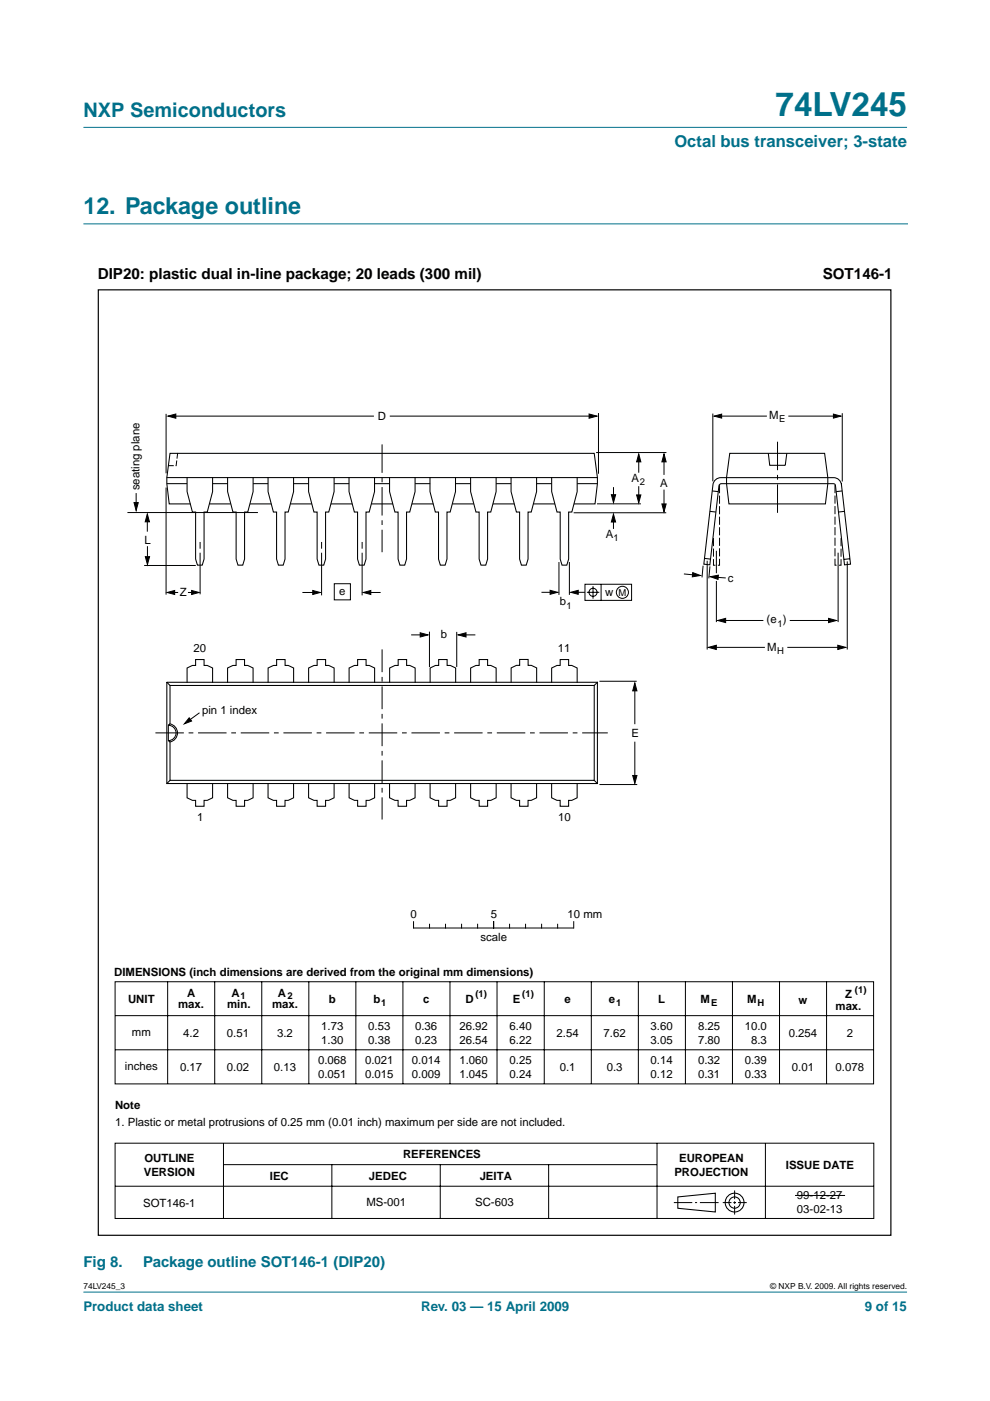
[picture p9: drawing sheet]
<svg xmlns="http://www.w3.org/2000/svg" width="210mm" height="297mm" viewBox="0 0 210 297" stroke-linecap="round" stroke-linejoin="round" font-family="sans-serif">
<g fill="#00708a" stroke="#00708a" stroke-width=".21">
<path d="M17.7 273.9h174.6z"/>
<path d="M17.7 27h174.6z"/>
</g>
<path d="M17.7 47.5h174.7" fill="none" stroke="#00708a" stroke-width=".21"/>
<g fill="none" stroke="#000" stroke-width=".21">
<path d="M35.2 87.7v12.7M36 88.2h43.3M82.6 88.2h42.9M126.4 95.9h14.9M126.9 87.6v12.8M135.4 97v3.2M140.8 96.6v4.1M151.1 87.7v14.3M152.1 88.2h10.5M167.1 88.2h10.4M178.6 87.6v14.5M27 108.7h27.7"/>
<path d="M28.9 104.5v2.7M30.6 119.9h10.9M31.2 110v2.7M31.3 115.8v3.2M35.2 103.4v22.7M42.4 114.9v1.4M42.4 117.2v8.8M68.2 114.9v1.4M68.2 117.2v9M76.8 114.9v1.4M76.8 117.2v9M118.5 119.2v6.9"/>
<path d="M120.7 119.2v6.9M126.6 106.8h9.3M130.1 109.8v2.3M130.1 103.3v2.5M135.4 103.1v3M140.8 103.8v4.3M141.3 108.7h-19.7M149.1 119.9l-.3 2.5M149.9 118.9v18.8M151.9 116.8v4.7M177.7 117.2v14.7M179.6 119v18.7"/>
<path d="M36.3 125.6h1.5M39.9 125.6h1.6M64.1 125.6h3M70.9 123.8h3.4v3.4h-3.4zM77.8 125.6h2.9M87.2 134.6h2.8M91.1 133.9v7.5M96.8 134v7.4M97.9 134.6h2.9M114.8 125.6h2.6M121.9 125.6h2.1M124 123.9h9.9v3.4h-9.9z"/>
<path d="M124.4 125.6h2.7M125.7 124.3v2.6M127.4 123.9v3.4M145 121.7l2.7 .2M150.5 120.1l-.2 2.5M151.1 137.3h11.1M151.2 122.3l2.7 .2M151.9 123.2v8.7M153 131.6h8.8M166.9 137.3h11.2M167.4 131.6h9.1M35.7 153.8a1.63 1.63 0 0 1 1.6 1.6 1.63 1.63 0 0 1-1.6 1.6z"/>
<path d="M35.7 153.8l.2-.3a1.85 1.85 0 0 1 1.7 1.9 1.85 1.85 0 0 1-1.7 1.8l-.2-.2M42.3 151.1l-2.5 1.9M127.1 144.4h7.9M134.6 145.9v7.6M134.6 157.2v7.9M127.1 166.3h8M87.7 195.4v1.4M87.7 196.8h33.8M91.1 196v.8M94.5 196v.8M97.9 196v.8M101.3 196v.8"/>
<path d="M104.6 195.4v1.4M104.7 195.4v1.4M108 196v.8M111.4 196v.8M114.8 196v.8M118.2 196v.8M121.6 195.4v1.4M24.4 208.1h160.8v21.7h-160.8zM24.4 215.3h160.8M35.5 208.1v21.7M45.5 208.1v21.7M55.5 208.1v21.7"/>
<path d="M65.5 208.1v21.7M75.5 208.1v21.7M85.4 208.1v21.7M95.4 208.1v21.7M105.4 208.1v21.7M115.4 208.1v21.7M125.4 208.1v21.7M135.3 208.1v21.7M145.3 208.1v21.7M155.3 208.1v21.7M165.3 208.1v21.7M175.3 208.1v21.7"/>
<path d="M24.4 222.6h160.8M24.4 242.4h160.9v15.9h-160.9zM24.4 251.5h160.9M47.4 242.4v15.9M47.4 246.9h91.9M70.4 246.9v11.4M93.3 246.9v11.4M116.3 246.9v11.4M139.3 242.4v15.9M142.9 255h3.9M147.4 255h.4M148.4 255h4"/>
<path d="M153.2 255h1.9M155.5 255h.5M155.8 252.4v1.8M155.8 254.7v.5M155.8 255.7v1.8M156.5 255h1.8M162.3 242.4v15.9M168.6 253.5h10.6"/>
<circle cx="125.7" cy="125.6" r=".85"/>
<circle cx="132" cy="125.6" r="1.28"/>
</g>
<g fill="none" stroke="#000" stroke-width=".22">
<path d="M154.7 96.1h20.1l.7 5.2v1.2l-.5 4.3h-20.5l-.5-4.3v-1.2zM162.9 96.1l.3 2.6h3.3l.3-2.6M35.4 102.5h4.3M35.4 101.3h91.2M39.7 101.3v2.9l1.1 4.4h.7v9.9l.4 1.3h1l.4-1.3v-9.9h.6l1.2-4.4v-2.9M40.4 106.8h-4.5l-.5-4.3v-1.2l.6-5.2h90l.7 5.2v1.2l-.5 4.3h-4.5M44.4 106.8h4.5M45.1 102.5h3.2M48.3 101.3v2.9l1.1 4.4h.7v9.9l.4 1.3h1l.4-1.3v-9.9h.6l1.2-4.4v-2.9M53 106.8h4.5M53.7 102.5h3.1M56.8 101.3v2.9l1.2 4.4h.6v9.9l.4 1.3h1l.4-1.3v-9.9h.7l1.1-4.4v-2.9"/>
<path d="M61.6 106.8h4.5M62.3 102.5h3.1M65.4 101.3v2.9l1.2 4.4h.6v9.9l.4 1.3h1l.4-1.3v-9.9h.7l1.1-4.4v-2.9M70.2 106.8h4.5M70.8 102.5h3.2M74 101.3v2.9l1.1 4.4h.7v9.9l.4 1.3h1l.4-1.3v-9.9h.7l1.1-4.4v-2.9M78.7 106.8h4.6M79.4 102.5h3.2M82.6 101.3v2.9l1.1 4.4h.7v9.9l.4 1.3h1l.4-1.3v-9.9h.7l1.1-4.4v-2.9M87.3 106.8h4.6M88 102.5h3.2M91.2 101.3v2.9l1.1 4.4h.7v9.9l.4 1.3h1l.4-1.3v-9.9h.6l1.2-4.4v-2.9"/>
<path d="M95.9 106.8h4.6M96.6 102.5h3.2M99.8 101.3v2.9l1.1 4.4h.7v9.9l.4 1.3h1l.4-1.3v-9.9h.7l1.1-4.4v-2.9M104.5 106.8h4.5M105.2 102.5h3.2M108.4 101.3v2.9l1.1 4.4h.7v9.9l.4 1.3h1l.4-1.3v-9.9h.6l1.2-4.4v-2.9M113.1 106.8h4.6M113.8 102.5h3.2M117 101.3v2.9l1.1 4.4h.7v9.9l.4 1.3h1l.4-1.3v-9.9h.6l1.2-4.4v-2.9M122.4 102.5h4.3M149.4 118.4l1.2 .1M150.5 108.4l1.3 .2"/>
<path d="M151 104.1l1.3 .1M151.6 101.9l.8-.6h.5h23.9a1.66 1.66 0 0 1 1.6 1.5l1.9 16.8-1.2 .2-2-16.8-.2-.4-24-.1-.2 .1-.3 .4-1.9 16.8-1.3-.2 2-16.8zM178.6 104.1l-1.3 .1M179.1 108.4l-1.3 .2M180.2 118.5l-1.3 .1M35.4 144.7h91.3v21.4h-91.3zM35.4 144.7l.6 .6M36 153.4v-8.1h90v20.1h-90v-8.1M39.7 144.7v-3.1l1.1-.5h.7v-1.3h1.8v1.3h.6l1.2 .5v3.1M48.2 144.7v-3.1l1.2-.5h.7v-1.3h1.8v1.3h.6l1.2 .5v3.1M56.8 144.7v-3.1l1.2-.5h.7v-1.3h1.7v1.3h.7l1.2 .5v3.1M65.4 144.7v-3.1l1.2-.5h.6v-1.3h1.8v1.3h.7l1.1 .5v3.1"/>
<path d="M74 144.7v-3.1l1.2-.5h.6v-1.3h1.8v1.3h.7l1.1 .5v3.1M82.6 144.7v-3.1l1.1-.5h.7v-1.3h1.8v1.3h.7l1.1 .5v3.1M91.2 144.7v-3.1l1.1-.5h.7v-1.3h1.8v1.3h.7l1.1 .5v3.1M99.8 144.7v-3.1l1.1-.5h.7v-1.3h1.8v1.3h.7l1.1 .5v3.1M108.4 144.6v-3l1.1-.5h.7v-1.3h1.8v1.3h.7l1.1 .5v3M117 144.7v-3.1l1.1-.5h.7v-1.3h1.8v1.3h.6l1.2 .5v3.1M126.7 144.7l-.7 .6M36 165.4l-.6 .7M39.7 166.1v3.1l1.1 .5h.7v1.2h1.8v-1.2h.6l1.2-.5v-3.1M48.3 166.1v3.1l1.1 .5h.7v1.2h1.8v-1.2h.6l1.2-.5v-3.1M56.8 166.1v3.1l1.2 .5h.6v1.2h1.8v-1.2h.7l1.1-.5v-3.1M65.4 166.1v3.1l1.2 .5h.6v1.2h1.8v-1.2h.7l1.1-.5v-3.1"/>
<path d="M74 166.1v3.1l1.2 .5h.6v1.2h1.8v-1.2h.7l1.1-.5v-3.1M82.6 166.1v3.1l1.1 .5h.7v1.2h1.8v-1.2h.7l1.1-.5v-3.1M91.2 166.1v3.1l1.1 .5h.7v1.2h1.8v-1.2h.7l1.1-.5v-3.1M99.8 166.1v3.1l1.1 .5h.7v1.2h1.8v-1.2h.7l1.1-.5v-3.1M108.4 166.1v3.1l1.1 .5h.7v1.2h1.8v-1.2h.6l1.2-.5v-3.1M117 166.1v3.1l1.1 .5h.7v1.2h1.8v-1.2h.6l1.2-.5v-3.1M126 165.4l.7 .7M143.7 253.8l8-.8v4l-8-.8z"/>
<circle cx="155.8" cy="255" r="1.2"/>
<circle cx="155.8" cy="255" r="1.99"/>
</g>
<g fill="#000" stroke="#000" stroke-width=".21">
<path d="M35.6 88.2l1.7-.4v.9zM124.9 87.8l1.7 .4-1.7 .5zM135.4 96.2l.5 1.7h-.9zM140.8 96.2l.4 1.7h-.9zM151.4 88.2l1.6-.4v.8zM176.7 87.8l1.6 .4-1.6 .4zM28.4 106.6h.9l-.4 1.6zM31.2 109l.5 1.6h-.9zM30.8 118h.9l-.4 1.7zM130.1 109l.4 1.7h-.9zM129.6 104.9h.9l-.4 1.7zM135 104.9h.9l-.5 1.7z"/>
<path d="M140.3 106.8h.9l-.4 1.7zM35.4 125.6l1.6-.4v.8zM40.6 125.2l1.6 .4-1.6 .4zM66.3 125.2l1.6 .4-1.6 .4zM77 125.6l1.6-.4v.8zM89.1 134.2l1.7 .4-1.7 .5zM97.1 134.6l1.7-.4v.9zM116.6 125.2l1.6 .4-1.6 .4zM121 125.6l1.6-.4v.8zM146.9 121.4l1.6 .6-1.7 .3zM150.2 137.3l1.7-.5v.9zM150.6 122.3l1.7-.4-.1 .9z"/>
<path d="M152.2 131.6l1.7-.5v.9zM175.7 131.1l1.6 .5-1.6 .4zM177.6 136.8l1.7 .5-1.7 .4zM40.1 152.2l.5 .7-1.5 .6zM134.6 144.8l.4 1.7h-.9zM134.1 164.4h.9l-.4 1.7z"/>
</g>
<path d="M81 94.2v22.9M164.9 93.7v15.6M32.9 155.4h96" fill="none" stroke="#000" stroke-width=".21" stroke-dasharray="6 1 1 1" stroke-linecap="butt"/>
<path d="M81 137.7v36.1" fill="none" stroke="#000" stroke-width=".21" stroke-dasharray="4.8 1 1 1" stroke-linecap="butt"/>
<path d="M37.7 96.1l-.4 2.6h-1.6" fill="none" stroke="#000" stroke-width=".21" stroke-dasharray="1 .6"/>
<path d="M152.6 103v16.8h-1.3v-6.3M177 102.9v16.9h1.3v-6.3" fill="none" stroke="#000" stroke-width=".21" stroke-dasharray="1.5 .7"/>
<path d="M20.8 61.5h168.1v200.4h-168.1z" fill="none" stroke="#000" stroke-width=".25"/>
<text font-size="7.1" fill="#00708a" x="164.5" y="24.7">74LV245</text>
<text font-size="4.9" fill="#00708a" x="17.7" y="45.5">12. Package outline</text>
<text font-size="4.2" fill="#00708a" x="17.7" y="24.9">NXP Semiconductors</text>
<text font-size="3.5" fill="#00708a" x="143" y="31.1">Octal bus transceiver; 3-state</text>
<g font-size="3.2">
<text x="20.7" y="59.1">DIP20: plastic dual in-line package; 20 leads (300 mil)</text>
<text x="174.4" y="59.1">SOT146-1</text>
</g>
<g font-size="3.2" fill="#00708a">
<text x="17.7" y="268.7">Fig 8.</text>
<text x="30.4" y="268.7">Package outline SOT146-1 (DIP20)</text>
</g>
<g font-size="2.8" fill="#00708a">
<text x="17.7" y="278">Product data sheet</text>
<text x="89.3" y="278">Rev. 03 — 15 April 2009</text>
<text x="183.4" y="278">9 of 15</text>
</g>
<g font-size="2.4">
<text x="80.1" y="89">D</text>
<text x="163.1" y="88.9">M</text>
<text x="29.6" y="104" transform="rotate(-90 29.6 104)">seating plane</text>
<text x="133.9" y="102.3">A</text>
<text x="139.9" y="103.3">A</text>
<text x="30.6" y="115.2">L</text>
<text x="128.4" y="114.1">A</text>
<text x="154.3" y="123.3">c</text>
<text x="38.1" y="126.5">Z</text>
<text x="71.9" y="126.2">e</text>
<text x="118.7" y="128.3">b</text>
<text x="128.3" y="126.3">w</text>
<text x="93.5" y="135.2">b</text>
<text x="162.5" y="132.1">(e )</text>
<text x="41.1" y="138.3">20</text>
<text x="118.3" y="138.2">11</text>
<text x="162.7" y="138.1">M</text>
<text x="42.9" y="151.5">pin 1 index</text>
<text x="133.9" y="156.2">E</text>
<text x="41.8" y="174">1</text>
<text x="118.3" y="174.2">10</text>
<text x="87" y="194.7">0</text>
<text x="104.1" y="194.7">5</text>
<text x="120.4" y="194.7">10 mm</text>
<text x="101.9" y="199.4">scale</text>
<text x="24.2" y="207">DIMENSIONS (inch dimensions are derived from the original mm dimensions)</text>
<text x="27.2" y="212.7">UNIT</text>
<text x="37.8" y="213.8">max.</text>
<text x="39.7" y="211.4">A</text>
<text x="48.2" y="213.8">min.</text>
<text x="49.1" y="211.4">A</text>
<text x="57.7" y="213.8">max.</text>
<text x="58.9" y="211.4">A</text>
<text x="69.7" y="212.7">b</text>
<text x="79.2" y="212.7">b</text>
<text x="89.7" y="212.7">c</text>
<text x="98.7" y="212.7">D</text>
<text x="108.7" y="212.7">E</text>
<text x="119.7" y="212.7">e</text>
<text x="129.1" y="212.7">e</text>
<text x="139.6" y="212.7">L</text>
<text x="148.5" y="212.7">M</text>
<text x="158.4" y="212.7">M</text>
<text x="169.3" y="212.8">w</text>
<text x="177.2" y="214.1">max.</text>
<text x="179.2" y="211.7">Z</text>
<text x="28" y="219.6">mm</text>
<text x="38.9" y="219.8">4.2</text>
<text x="48.1" y="219.8">0.51</text>
<text x="58.8" y="219.8">3.2</text>
<text x="68.1" y="218.3">1.73</text>
<text x="68.1" y="221.3">1.30</text>
<text x="78.1" y="218.3">0.53</text>
<text x="78.1" y="221.3">0.38</text>
<text x="88" y="218.3">0.36</text>
<text x="88" y="221.3">0.23</text>
<text x="97.4" y="218.3">26.92</text>
<text x="97.4" y="221.3">26.54</text>
<text x="108.1" y="218.3">6.40</text>
<text x="108.1" y="221.3">6.22</text>
<text x="118" y="219.8">2.54</text>
<text x="128" y="219.8">7.62</text>
<text x="137.9" y="218.3">3.60</text>
<text x="137.9" y="221.3">3.05</text>
<text x="148" y="218.3">8.25</text>
<text x="148" y="221.3">7.80</text>
<text x="157.9" y="218.3">10.0</text>
<text x="159.2" y="221.3">8.3</text>
<text x="167.2" y="219.8">0.254</text>
<text x="179.5" y="219.8">2</text>
<text x="26.5" y="226.8">inches</text>
<text x="38.2" y="227">0.17</text>
<text x="48.1" y="227">0.02</text>
<text x="58.1" y="227">0.13</text>
<text x="67.5" y="225.6">0.068</text>
<text x="77.4" y="225.6">0.021</text>
<text x="87.4" y="225.6">0.014</text>
<text x="97.4" y="225.6">1.060</text>
<text x="108.1" y="225.6">0.25</text>
<text x="118.7" y="227">0.1</text>
<text x="128.6" y="227">0.3</text>
<text x="137.9" y="225.6">0.14</text>
<text x="148" y="225.6">0.32</text>
<text x="157.9" y="225.6">0.39</text>
<text x="167.9" y="227">0.01</text>
<text x="177.2" y="227">0.078</text>
<text x="67.5" y="228.5">0.051</text>
<text x="77.4" y="228.5">0.015</text>
<text x="87.4" y="228.5">0.009</text>
<text x="97.4" y="228.5">1.045</text>
<text x="108.1" y="228.5">0.24</text>
<text x="137.9" y="228.5">0.12</text>
<text x="148" y="228.5">0.31</text>
<text x="157.9" y="228.5">0.33</text>
<text x="24.4" y="235.1">Note</text>
<text x="24.4" y="238.7">1. Plastic or metal protrusions of 0.25 mm (0.01 inch) maximum per side are not included.</text>
<text x="85.5" y="245.6">REFERENCES</text>
<text x="30.5" y="249.3">VERSION</text>
<text x="30.6" y="246.3">OUTLINE</text>
<text x="57.2" y="250.2">IEC</text>
<text x="78.2" y="250.2">JEDEC</text>
<text x="101.7" y="250.2">JEITA</text>
<text x="143" y="249.3">PROJECTION</text>
<text x="144" y="246.3">EUROPEAN</text>
<text x="166.6" y="247.8">ISSUE DATE</text>
<text x="30.3" y="255.8">SOT146-1</text>
<text x="77.7" y="255.8">MS-001</text>
<text x="100.7" y="255.8">SC-603</text>
<text x="169" y="254.3">99-12-27</text>
<text x="169" y="257.2">03-02-13</text>
</g>
<g font-size="2">
<text x="165.2" y="89.4">E</text>
<text x="135.6" y="102.8">2</text>
<text x="130.1" y="114.6">1</text>
<text x="120.1" y="129">1</text>
<text x="131.1" y="126.3">M</text>
<text x="164.9" y="132.9">1</text>
<text x="164.8" y="138.7">H</text>
<text x="51" y="211.9">1</text>
<text x="61" y="211.9">2</text>
<text x="80.8" y="213.2">1</text>
<text x="100.8" y="211.4">(1)</text>
<text x="110.7" y="211.4">(1)</text>
<text x="130.6" y="213.2">1</text>
<text x="150.8" y="213.3">E</text>
<text x="160.6" y="213.3">H</text>
<text x="181.3" y="210.6">(1)</text>
</g>
<g font-size="1.8">
<text x="17.7" y="273.4">74LV245_3</text>
<text x="163.3" y="273.4">© NXP B.V. 2009. All rights reserved.</text>
</g>
</svg>
